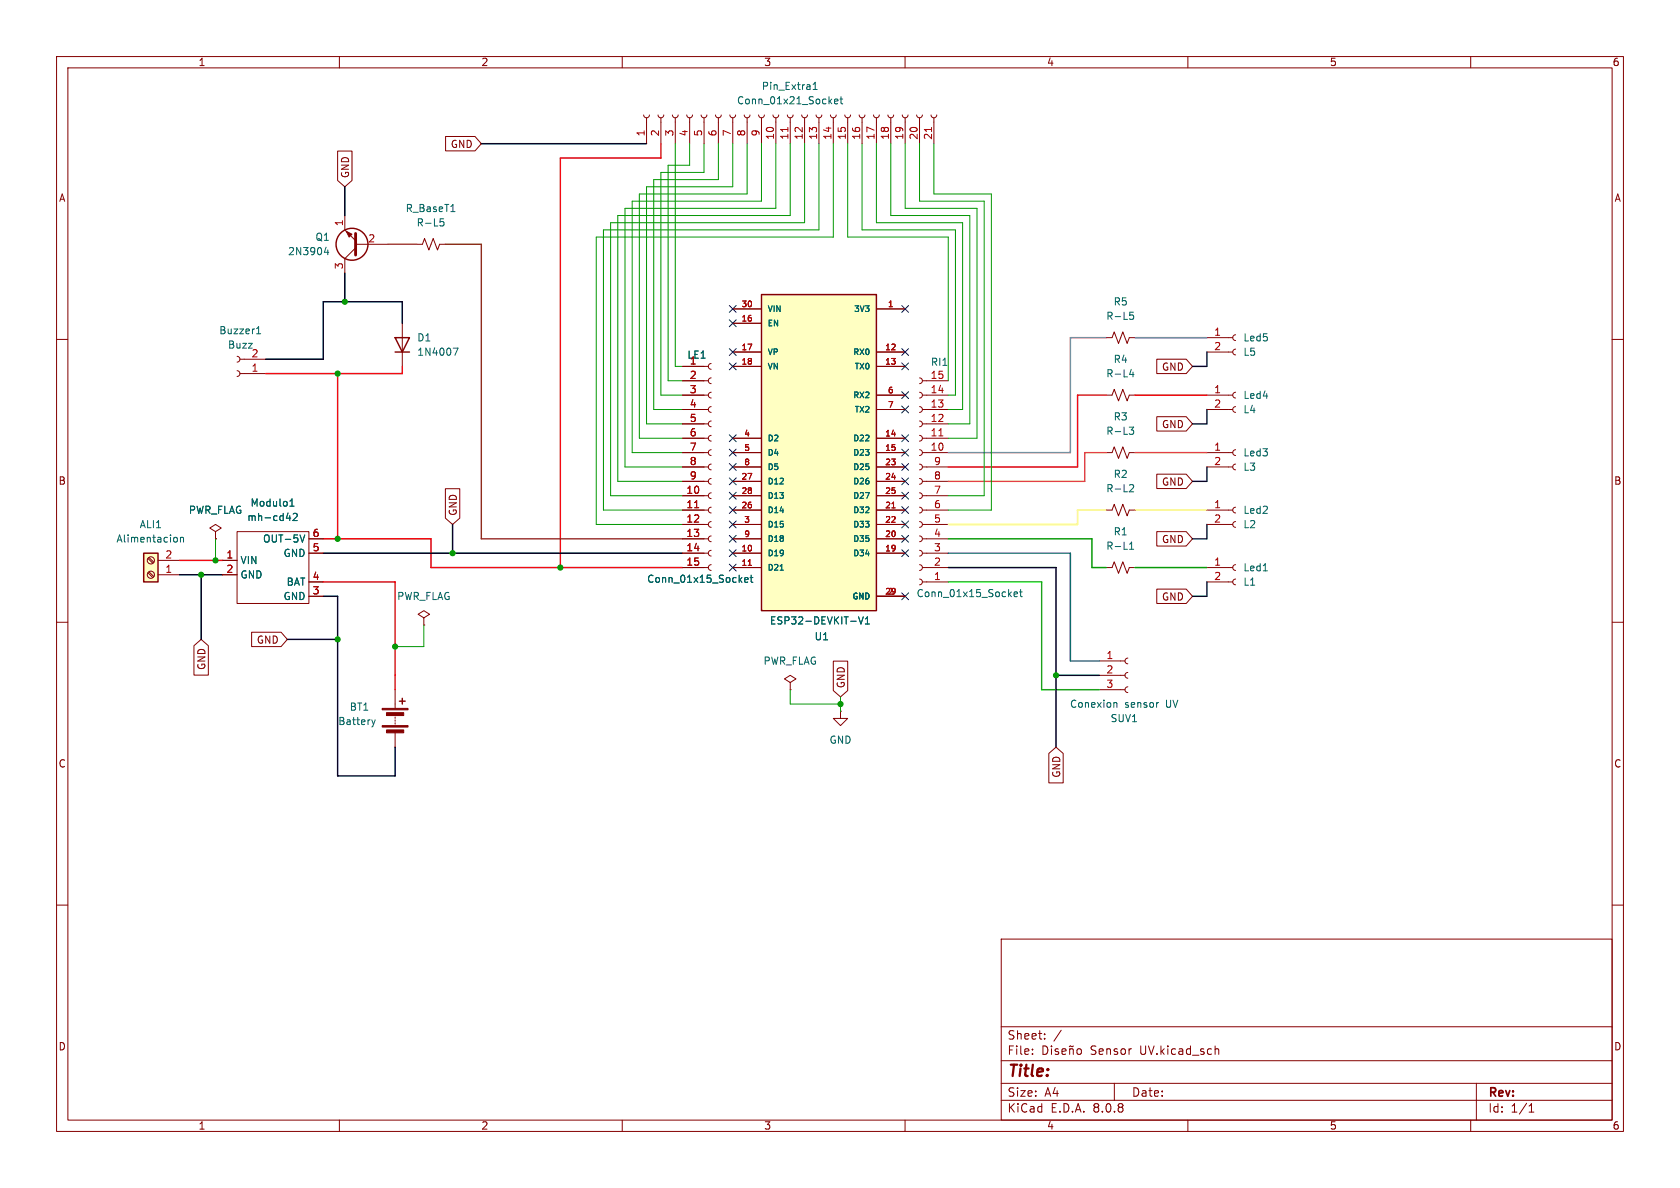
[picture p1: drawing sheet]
<svg xmlns="http://www.w3.org/2000/svg" width="297mm" height="210mm" viewBox="0 0 297 210" stroke-linecap="round" stroke-linejoin="round" font-family="sans-serif">
<g fill="none" stroke="#840000" stroke-width=".18">
<path d="M10 10h277v190h-277zM12 12h273v186h-273zM60 10v2M110 10v2M160 10v2M210 10v2M260 10v2M10 60h2M162.6 66.8l.3 .2 .2 .3-.2 .4-.3 .1M162.6 69.3l.3 .2 .2 .4-.2 .3-.3 .2M162.6 71.9l.3 .1 .2 .4-.2 .3-.3 .2M162.6 74.4l.3 .2 .2 .3-.2 .4-.3 .1"/>
<path d="M162.6 77l.3 .1 .2 .4-.2 .3-.3 .2M162.6 79.5l.3 .2 .2 .3-.2 .4-.3 .1M163.1 67.3h4.5M163.1 69.9h4.5M163.1 72.4h4.5M163.1 74.9h4.5M163.1 77.5h4.5M285 60h2M38.1 94l1-.7-1-.6-1 .6 1 .7v1.3M38.1 95.3h.1M39.4 99.1h2.5M41.9 94h12.7v12.7h-12.7z"/>
<path d="M54.6 97.8h2.5M54.6 95.3h2.5M162.6 82l.3 .2 .2 .4-.2 .3-.3 .2M162.6 84.6l.3 .1 .2 .4-.2 .3-.3 .2M162.6 87.1l.3 .2 .2 .3-.2 .4-.3 .1M162.6 89.7l.3 .1 .2 .4-.2 .3-.3 .2M162.6 92.2l.3 .2 .2 .3-.2 .4-.3 .1M162.6 94.7l.3 .2 .2 .4-.2 .3-.3 .2M162.6 97.3l.3 .1 .2 .4-.2 .3-.3 .2M162.6 99.8l.3 .2 .2 .3-.2 .4-.3 .1M163.1 90.2h4.5M163.1 97.8h4.5"/>
<path d="M163.1 95.3h4.5M163.1 80h4.5M163.1 82.6h4.5M163.1 85.1h4.5M163.1 87.6h4.5M163.1 92.7h4.5M195.6 90.2h1l.4-1 .7 2 .8-2 .8 2 .3-1h1.1M195.6 80h1l.4-1 .7 2 .8-2 .8 2 .3-1h1.1M10 110h2M39.4 101.6h2.5M54.6 105.4h2.5M54.6 102.9h2.5"/>
<path d="M162.6 102.4l.3 .1 .2 .4-.2 .3-.3 .2M163.1 102.9h4.5M163.1 100.3h4.5M195.6 100.3h1l.4-1 .7 2 .8-2 .8 2 .3-1h1.1M285 110h2M10 160h2M177 166h108v32h-108zM285 160h2M60 198v2M110 198v2M160 198v2M177 194.5h108"/>
<path d="M177 191.5h108M177 187.5h108M177 181.5h108M182.5 186.3v.1M182.5 185.5v.1M184.4 184.9a.76 .76 0 0 1 .9 .7 .76 .76 0 0 1-.9 .8zM184.7 183.6v.1M184.7 182.8v.1M185.9 184.9v.1M185.9 185.4v1M187.1 185.5l-.4-.1-.2 .2 .1 .2 .5 .2v.3h-.6M187.6 182.1l-1.3 2"/>
<path d="M187.7 185.9l.8-.1-.1-.3-.4-.1-.3 .2 .1 .7h.6M189.1 185.5l.2-.1 .4 .1v.9M189.1 185.4v1M189.7 184.9l-.2 .1-.3-.1-.2 .1M190.5 185.5l.4-.1 .3 .3v.4l-.3 .3-.4-.1-.1-.2v-.4zM197 191.5v3M210 198v2M215 185.4h.2l.3 .2v.8M260 198v2M261 191.5v6.5M270.3 196.6h.9M270.3 195.5l.4-.4v1.5"/>
</g>
<g fill="none" stroke="#006464" stroke-width=".18">
<path d="M199.6 75.5h.8l-.4 .5 .4 .1v.4l-.2 .3h-.4M50.6 91.6h.8M51.2 91.2v.8M51.3 89.5h.7M51.3 88.6l.3-.4v1.3M51.8 90.9l.5-.2 .3 .4-.8 .9h.8M53.9 94.6l-.4 1.2M199.7 97.1h.7M199.7 96.2l.4-.4v1.3M199.8 85.7h.4l.2 .3-.8 .9h.8M179.3 105.1l.6-.2-.1-.2-.3-.1-.2 .2v.6h.5M180.2 104.6h.5"/>
<path d="M180.4 104.2v1.1l.3 .2"/>
</g>
<path d="M166 77.1h.7" fill="none" stroke="#a90000" stroke-width=".18"/>
<path d="M134.6 52.1h20.3v55.9h-20.3z" fill="#ffffc2"/>
<path d="M134.6 52.1h20.3v55.9h-20.3z" fill="none" stroke="#840000" stroke-width=".25"/>
<g fill="none" stroke="#840000" stroke-width=".18">
<path d="M113.8 20.3l.1 .4 .4 .1 .4-.1 .1-.4M114.3 20.8v4.6M116.3 20.3l.2 .4 .3 .1 .4-.1 .1-.4M116.8 20.8v4.6M118.9 20.3l.1 .4 .4 .1 .3-.1 .2-.4M119.4 20.8v4.6M121.4 20.3l.2 .4 .3 .1 .4-.1 .1-.4M121.9 20.8v4.6M124 20.3l.1 .4 .4 .1 .3-.1 .2-.4M124.5 20.8v4.6M126.5 20.3l.1 .4 .4 .1 .4-.1 .1-.4M127 20.8v4.6"/>
<path d="M129 20.3l.2 .4 .3 .1 .4-.1 .1-.4M129.5 20.8v4.6M131.6 20.3l.1 .4 .4 .1 .3-.1 .2-.4M132.1 20.8v4.6M134.1 20.3l.2 .4 .3 .1 .4-.1 .1-.4M134.6 20.8v4.6M136.7 20.3l.1 .4 .4 .1 .3-.1 .2-.4M137.2 20.8v4.6M139.2 20.3l.1 .4 .4 .1 .4-.1 .1-.4M139.7 20.8v4.6M141.7 20.3l.2 .4 .3 .1 .4-.1 .1-.4M142.2 20.8v4.6"/>
<path d="M144.3 20.3l.1 .4 .4 .1 .3-.1 .2-.4M144.8 20.8v4.6M146.8 20.3l.2 .4 .3 .1 .4-.1 .1-.4M147.3 20.8v4.6M149.4 20.3l.1 .4 .4 .1 .3-.1 .2-.4M149.9 20.8v4.6M151.9 20.3l.1 .4 .4 .1 .4-.1 .1-.4M152.4 20.8v4.6M154.4 20.3l.2 .4 .3 .1 .4-.1 .1-.4M154.9 20.8v4.6M157 20.3l.1 .4 .4 .1 .3-.1 .2-.4M157.5 20.8v4.6"/>
<path d="M159.5 20.3l.2 .4 .3 .1 .4-.1 .1-.4M160 20.8v4.6M162.1 20.3l.1 .4 .4 .1 .3-.1 .2-.4M162.6 20.8v4.6M164.6 20.3l.1 .4 .4 .1 .4-.1 .1-.4M165.1 20.8v4.6M129.5 54.6h5.1M129.5 57.2h5.1M154.9 54.6h5.1M195.6 59.7h1l.4-1 .7 2 .8-2 .8 2 .3-1h1.1M213.4 59.7h4.5M218.4 59.2l-.3 .1-.2 .4 .2 .3 .3 .2"/>
<path d="M41.9 63l.4 .1 .1 .4-.1 .4-.4 .1M41.9 65.5l.4 .2 .1 .3-.1 .4-.4 .1M42.4 63.5h4.6M42.4 66h4.6M120.6 64.8h4.6M120.6 77.5h4.6M120.6 69.9h4.6M120.6 72.4h4.6M120.6 74.9h4.6M120.6 67.3h4.6M125.7 79.5l-.3 .2-.2 .3 .2 .4 .3 .1M125.7 77l-.3 .1-.2 .4 .2 .3 .3 .2"/>
<path d="M125.7 74.4l-.3 .2-.2 .3 .2 .4 .3 .1M125.7 71.9l-.3 .1-.2 .4 .2 .3 .3 .2M125.7 69.3l-.3 .2-.2 .4 .2 .3 .3 .2M125.7 66.8l-.3 .2-.2 .3 .2 .4 .3 .1M125.7 64.3l-.3 .1-.2 .4 .2 .3 .3 .2M129.5 62.2h5.1M129.5 64.8h5.1M129.5 77.5h5.1M154.9 62.2h5.1M154.9 64.8h5.1M154.9 77.5h5.1M154.9 69.9h5.1"/>
<path d="M154.9 72.4h5.1M195.6 69.9h1l.4-1.1 .7 2.1 .8-2.1 .8 2.1 .3-1h1.1M213.4 62.2h4.5M213.4 69.9h4.5M213.4 72.4h4.5M218.4 79.5l-.3 .2-.2 .3 .2 .4 .3 .1M218.4 71.9l-.3 .1-.2 .4 .2 .3 .3 .2M218.4 69.3l-.3 .2-.2 .4 .2 .3 .3 .2M218.4 61.7l-.3 .2-.2 .3 .2 .4 .3 .1M120.6 97.8h4.6M120.6 80h4.6M120.6 95.3h4.6"/>
<path d="M120.6 90.2h4.6M120.6 92.7h4.6M120.6 82.6h4.6M120.6 85.1h4.6M120.6 87.6h4.6M125.7 99.8l-.3 .2-.2 .3 .2 .4 .3 .1M125.7 97.3l-.3 .1-.2 .4 .2 .3 .3 .2M125.7 94.7l-.3 .2-.2 .4 .2 .3 .3 .2M125.7 92.2l-.3 .2-.2 .3 .2 .4 .3 .1M125.7 89.7l-.3 .1-.2 .4 .2 .3 .3 .2M125.7 87.1l-.3 .2-.2 .3 .2 .4 .3 .1M125.7 84.6l-.3 .1-.2 .4 .2 .3 .3 .2"/>
<path d="M125.7 82l-.3 .2-.2 .4 .2 .3 .3 .2M129.5 97.8h5.1M129.5 80h5.1M129.5 95.3h5.1M129.5 90.2h5.1M129.5 92.7h5.1M129.5 82.6h5.1M129.5 85.1h5.1M129.5 87.6h5.1M154.9 97.8h5.1M154.9 80h5.1M154.9 95.3h5.1"/>
<path d="M154.9 90.2h5.1M154.9 92.7h5.1M154.9 82.6h5.1M154.9 85.1h5.1M154.9 87.6h5.1M213.4 80h4.5M213.4 82.6h4.5M218.4 82l-.3 .2-.2 .4 .2 .3 .3 .2M74.9 109.2l1-.6-1-.6-1 .6 1 .6v1.3M74.9 110.5h.1M120.6 100.3h4.6M129.5 100.3h5.1"/>
<path d="M154.9 105.4h5.1M194.3 119.4h4.6M194.3 116.8h4.6M199.4 118.9l-.4 .1-.1 .4 .1 .3 .4 .2M199.4 116.3l-.4 .2-.1 .3 .1 .4 .4 .1M139.7 120.7l1-.7-1-.6-1 .6 1 .7v1.2M139.7 121.9h.1M148.6 125.7v1.3h1.3l-1.3 1.3-1.3-1.3h1.3M148.6 125.7h.1M194.3 121.9h4.6M199.4 121.4l-.4 .2-.1 .3 .1 .4 .4 .1"/>
</g>
<g fill="none" stroke="#006464" stroke-width=".18">
<path d="M143.8 15.8h.7M143.8 14.9l.3-.4v1.3M147.5 17.9l.6-.1v-.2l-.4-.1-.2 .2 .1 .6h.5M148.5 17.5h.5M148.7 17.1v1.1l.3 .2M45.4 59h.7M45.4 58.1l.3-.4v1.3M199.8 55.2h.6M199.8 55.7h.4l.2 .2-.1 .5h-.5M200 65.3l-.3 .9h.8M200.3 65.8v.8M131.6 102.5l.7-.1-.1-.2-.4-.1-.2 .2 .1 .6h.5"/>
<path d="M132.6 102.1h.5M132.8 101.7v1.1l.3 .1M137.9 100.8h.6M151.8 109l.4 1.3 .4-1.3M153 110.3h.7M153 109.4l.3-.4v1.3M197 124.3h.4l.1 .7M204.7 124.2h.1"/>
</g>
<path d="M139.3 22.5v.8M164.7 22.5v.8M122.8 89.8h.7M132.3 99.9h.6M157.7 89.8h.6" fill="none" stroke="#a90000" stroke-width=".18"/>
<path d="M25.4 97.8h2.5v5.1h-2.5z" fill="#ffffc2"/>
<g fill="none" stroke="#840000" stroke-width=".25">
<path d="M69.8 59.7h2.6l-1.3 2.5zM69.8 62.2h2.6M25.4 97.8h2.5v5.1h-2.5zM70.6 124h1M71.1 123.4v1.1"/>
<circle cx="62.2" cy="43.2" r="2.82"/>
</g>
<g fill="none" stroke="#840000" stroke-width=".18">
<path d="M59.7 26.7h2.5v5.2l-1.2 1.1-1.3-1.1zM61 38.1v2.5l1.9 1.9M78.8 24.1h5.2l1.1 1.3-1.1 1.3h-5.2zM62.9 43.8l-1.9 1.9v2.6M62.9 43.2h5.7M71.1 57.2v7.6M73.7 43.2h1l.4-1 .7 2 .8-2 .7 2 .4-1h1M129.5 54.6h5.1M129.5 57.2h5.1M154.9 54.6h5.1M120.6 64.8h3.9M120.6 77.5h3.9"/>
<path d="M120.6 69.9h3.9M120.6 72.4h3.9M120.6 67.3h3.9M120.6 74.9h3.9M129.5 62.2h5.1M129.5 64.8h5.1M129.5 77.5h5.1M154.9 62.2h5.1M154.9 64.8h5.1M154.9 77.5h5.1M154.9 69.9h5.1M154.9 72.4h5.1"/>
<path d="M204.5 63.5h5.2l1.1 1.3-1.1 1.2h-5.2zM204.5 73.7h5.2l1.1 1.2-1.1 1.3h-5.2zM26.2 98.7l.8 .9M26.3 98.6l.9 .8M27.9 99.1h3.8M38.1 95.3h.1M39.4 99.1h2.5M54.6 97.8h2.5M54.6 95.3h2.5M78.7 86.4h2.6v5.2l-1.3 1.1-1.3-1.1zM120.6 92.7h3.9M120.6 90.2h3.9"/>
<path d="M120.6 97.8h3.9M120.6 80h3.9M120.6 95.3h3.9M120.6 82.6h3.9M120.6 85.1h3.9M120.6 87.6h3.9M129.5 92.7h5.1M129.5 90.2h5.1M129.5 97.8h5.1M129.5 80h5.1M129.5 95.3h5.1M129.5 82.6h5.1"/>
<path d="M129.5 85.1h5.1M129.5 87.6h5.1M154.9 92.7h5.1M154.9 90.2h5.1M154.9 97.8h5.1M154.9 80h5.1M154.9 95.3h5.1M154.9 82.6h5.1M154.9 85.1h5.1M154.9 87.6h5.1M204.5 94h5.2l1.1 1.3-1.1 1.2h-5.2zM204.5 83.8h5.2l1.1 1.3-1.1 1.3h-5.2z"/>
<path d="M213.4 92.7h4.5M213.4 90.2h4.5M218.4 99.8l-.3 .2-.2 .3 .2 .4 .3 .1M218.4 92.2l-.3 .2-.2 .3 .2 .4 .3 .1M218.4 89.7l-.3 .1-.2 .4 .2 .3 .3 .2M26.2 101.3l.8 .8M26.3 101.1l.9 .8M27.9 101.6h3.8M34.3 114.1l1.3-1.1 1.2 1.1v5.2h-2.5zM39.4 101.6h2.5M44.5 111.8h5.2l1.1 1.2-1.1 1.3h-5.2zM54.6 102.9h2.5"/>
<path d="M54.6 105.4h2.5M120.6 100.3h3.9M129.5 100.3h5.1M147.3 116.9h2.6v5.2l-1.3 1.1-1.3-1.1zM154.9 105.4h5.1M204.5 104.1h5.2l1.1 1.3-1.1 1.3h-5.2zM213.4 102.9h4.5M213.4 100.3h4.5M218.4 102.4l-.3 .1-.2 .4 .2 .3 .3 .2M69.8 121.9v3.3M69.8 126.7v.3M69.8 127.3v.2"/>
<path d="M69.8 127.8v.2M69.8 129.5v2.6M185.4 133.2l1.3-1.1 1.3 1.1v5.2h-2.6z"/>
<circle cx="26.7" cy="99.1" r=".63"/>
<circle cx="26.7" cy="101.6" r=".63"/>
</g>
<g fill="none" stroke="#006464" stroke-width=".18">
<path d="M77.8 38.7h.6M77.8 39.2h.5l.2 .2-.1 .5h-.6M79.7 37.4h.7M57.6 43.7l-.3 .9h.8M57.9 44.2v.8M80.1 61.5h.9l-.6 1.3M31.1 95l.3 .2v.4l-.3 .2M31.9 95.1l.2-.1h.3v.8M31.9 95v.8M50.6 91.6h.8M51.2 91.2v.8M51.3 89.5h.7"/>
<path d="M51.3 88.6l.3-.4v1.3M51.8 90.9l.5-.2 .3 .4-.8 .9h.8M53.9 94.6l-.4 1.2M131.6 102.5l.7-.1-.1-.2-.4-.1-.2 .2 .1 .6h.5M132.6 102.1h.5M132.8 101.7v1.1l.3 .1M137.9 100.8h.6M151.8 109l.4 1.3 .4-1.3M153 110.3h.7M153 109.4l.3-.4v1.3M223.3 100.9h.8M65.7 127.2l.3 .9"/>
<path d="M66 128.1l-.2 .4M66.3 127.2l-.3 .9"/>
</g>
<g fill="#840000" stroke="#840000" stroke-width=".18">
<path d="M67.6 128.3h4.5v.2h-4.5z"/>
<path d="M67.6 125.2h4.5v.3h-4.5z"/>
<path d="M68.3 129h3.1v.5h-3.1z"/>
<path d="M68.3 126h3.1v.5h-3.1z"/>
<path d="M61.2 40.9l1 .5-.5 .5z"/>
</g>
<path d="M62.9 41.3v3.8" fill="none" stroke="#840000" stroke-width=".51"/>
<path d="M167.6 97.8h21.6v19h5.1" fill="none" stroke="#000fff" stroke-width=".25"/>
<path d="M195.6 90.2h-5.1v2.5h-22.9" fill="none" stroke="#fff815" stroke-width=".25"/>
<path d="M195.6 80h-3.8v5.1h-24.2" fill="none" stroke="#ff8400" stroke-width=".25"/>
<path d="M195.6 69.9h-5.1v12.7h-22.9" fill="none" stroke="#ff001e" stroke-width=".25"/>
<path d="M167.6 95.3h25.4v5h2.6M200.7 100.3h12.7" fill="none" stroke="#009600" stroke-width=".25"/>
<path d="M195.6 59.7h-6.4v20.3h-21.6" fill="none" stroke="#9200ff" stroke-width=".25"/>
<g fill="none" stroke="#009600" stroke-width=".18">
<path d="M119.4 25.4v39.4h1.2M121.9 25.4v3.8h-3.8v38.1h2.5M124.5 25.4v5.1h-7.7v39.4h3.8M127 25.4v6.4h-11.4v40.6h5M129.5 25.4v7.6h-15.2v41.9h6.3M132.1 25.4v8.9h-19.1v43.2h7.6M134.6 25.4v10.2h-22.8v44.4h8.8M137.2 25.4v11.4h-26.7v45.8h10.1M139.7 25.4v12.7h-30.5v47h11.4M142.2 25.4v14h-34.3v48.2h12.7M144.8 25.4v15.2h-38.1v49.6h13.9M147.3 25.4v16.5h-41.9v50.8h15.2"/>
<path d="M149.9 25.4v16.5h17.7v25.4M152.4 25.4v15.2h16.5v29.3h-1.3M154.9 25.4v14h15.3v33h-2.6M157.5 25.4v12.7h13.9v36.8h-3.8M160 25.4v11.4h12.7v40.7h-5.1M162.6 25.4v10.2h11.4v52h-6.4M165.1 25.4v8.9h10.2v55.9h-7.7M38.1 95.3v3.8M74.9 110.5v3.8h-5.1M139.7 121.9v2.6h8.9M148.6 123.2v2.5"/>
</g>
<path d="M61 33v5.1M85.1 25.4h29.2M61 48.3v5M71.1 57.2v-3.9h-14v10.2h-10.1M57.1 97.8h63.5M31.7 101.6h7.7M35.6 101.6v11.4M57.1 105.4h2.6v31.8h10.1v-5.1M167.6 100.3h19.1v31.8M186.7 119.4h7.6" fill="none" stroke="#000" stroke-width=".25"/>
<path d="M167.6 102.9h16.5v19h10.2" fill="none" stroke="#00ff0c" stroke-width=".25"/>
<path d="M213.4 62.2v2.6h-2.6M213.4 72.4v2.5h-2.6M213.4 92.7v2.6h-2.6M213.4 82.6v2.5h-2.6M213.4 102.9v2.5h-2.6" fill="none" stroke="#1e1e1e" stroke-width=".25"/>
<path d="M200.7 90.2h12.7" fill="none" stroke="#ffe200" stroke-width=".25"/>
<path d="M200.7 80h12.7" fill="none" stroke="#ff6900" stroke-width=".25"/>
<path d="M200.7 59.7h12.7" fill="none" stroke="#8500ff" stroke-width=".25"/>
<path d="M200.7 69.9h12.7" fill="none" stroke="#ff0007" stroke-width=".25"/>
<path d="M116.8 25.4v2.5h-17.7v72.4" fill="none" stroke="#f01" stroke-width=".25"/>
<path d="M78.7 43.2h6.4v52.1h35.5" fill="none" stroke="#8d4220" stroke-width=".25"/>
<path d="M68.6 43.2h5.1" fill="none" stroke="#9f4c2a" stroke-width=".25"/>
<path d="M59.7 66v29.3M71.1 64.8v1.2h-24.1M69.8 119.4v2.5" fill="none" stroke="#ff0009" stroke-width=".25"/>
<path d="M57.1 95.3h19.1v5h44.4" fill="none" stroke="#f00" stroke-width=".25"/>
<path d="M80 92.7v5.1M50.8 113h8.9" fill="none" stroke="#060606" stroke-width=".25"/>
<path d="M31.7 99.1h7.7" fill="none" stroke="#ff0200" stroke-width=".25"/>
<path d="M57.1 102.9h12.7v16.5" fill="none" stroke="#ff000d" stroke-width=".25"/>
<g fill="none" stroke="#000084" stroke-width=".18">
<path d="M128.9 54l1.2 1.2M128.9 56.5l1.2 1.3M130.1 54l-1.2 1.2M130.1 56.5l-1.2 1.3M159.4 54l1.2 1.2M160.6 54l-1.2 1.2M128.9 61.6l1.2 1.2M128.9 64.2l1.2 1.2M128.9 79.4l1.2 1.2M128.9 76.9l1.2 1.2M130.1 61.6l-1.2 1.2M130.1 64.2l-1.2 1.2"/>
<path d="M130.1 79.4l-1.2 1.2M130.1 76.9l-1.2 1.2M159.4 71.8l1.2 1.2M159.4 79.4l1.2 1.2M159.4 61.6l1.2 1.2M159.4 69.2l1.2 1.3M159.4 64.2l1.2 1.2M159.4 76.9l1.2 1.2M160.6 71.8l-1.2 1.2M160.6 69.2l-1.2 1.3M160.6 79.4l-1.2 1.2M160.6 61.6l-1.2 1.2"/>
<path d="M160.6 64.2l-1.2 1.2M160.6 76.9l-1.2 1.2M128.9 97.2l1.2 1.2M128.9 99.7l1.2 1.2M128.9 94.6l1.2 1.3M128.9 84.5l1.2 1.2M128.9 89.6l1.2 1.2M128.9 87l1.2 1.2M128.9 92.1l1.2 1.2M128.9 81.9l1.2 1.3M130.1 84.5l-1.2 1.2M130.1 97.2l-1.2 1.2"/>
<path d="M130.1 99.7l-1.2 1.2M130.1 92.1l-1.2 1.2M130.1 94.6l-1.2 1.3M130.1 89.6l-1.2 1.2M130.1 87l-1.2 1.2M130.1 81.9l-1.2 1.3M159.4 81.9l1.2 1.3M159.4 92.1l1.2 1.2M159.4 97.2l1.2 1.2M159.4 94.6l1.2 1.3M159.4 87l1.2 1.2M159.4 89.6l1.2 1.2"/>
<path d="M159.4 84.5l1.2 1.2M160.6 81.9l-1.2 1.3M160.6 92.1l-1.2 1.2M160.6 97.2l-1.2 1.2M160.6 94.6l-1.2 1.3M160.6 87l-1.2 1.2M160.6 89.6l-1.2 1.2M160.6 84.5l-1.2 1.2M159.4 104.8l1.2 1.2M160.6 104.8l-1.2 1.2"/>
</g>
<path d="M122.8 89.8h.7M132.3 99.9h.6M157.7 89.8h.6" fill="none" stroke="#a90000" stroke-width=".18"/>
<g fill="#009600" stroke="#009600" stroke-width=".18">
<circle cx="186.7" cy="119.4" r=".46"/>
<circle cx="148.6" cy="124.5" r=".46"/>
<circle cx="61" cy="53.3" r=".46"/>
<circle cx="99.1" cy="100.3" r=".46"/>
<circle cx="80" cy="97.8" r=".46"/>
<circle cx="69.8" cy="114.3" r=".46"/>
<circle cx="59.7" cy="113" r=".46"/>
<circle cx="35.6" cy="101.6" r=".46"/>
<circle cx="38.1" cy="99.1" r=".46"/>
<circle cx="59.7" cy="66" r=".46"/>
<circle cx="59.7" cy="95.3" r=".46"/>
</g>
<text font-size="2.8" fill="#840000" x="178" y="190.9">Title:</text>
<g font-size="2.1" fill="#840000">
<text x="178" y="184">Sheet:</text>
<text x="178" y="186.7">File:</text>
<text x="192.8" y="186.7">Sensor</text>
<text x="201.7" y="186.7">UV.kicad_sch</text>
<text x="178" y="196.9">KiCad</text>
<text x="178" y="194.1">Size:</text>
<text x="184.7" y="194.1">A4</text>
<text x="185.7" y="196.9">E.D.A.</text>
<text x="193.3" y="196.9">8.0.8</text>
<text x="200" y="194.1">Date:</text>
<text x="263" y="194.3">Rev:</text>
<text x="263" y="196.9">Id:</text>
<text x="267.1" y="196.9">1/1</text>
</g>
<g font-size="1.8" fill="#840000">
<text x="35" y="11.9">1</text>
<text x="85" y="11.9">2</text>
<text x="135" y="11.9">3</text>
<text x="185" y="11.9">4</text>
<text x="235" y="11.9">5</text>
<text x="285" y="11.9">6</text>
<text x="79.6" y="26.4">GND</text>
<text x="10.3" y="35.9">A</text>
<text x="61.9" y="31.6" transform="rotate(-90 61.9 31.6)">GND</text>
<text x="285.3" y="35.9">A</text>
<text x="205.3" y="65.7">GND</text>
<text x="205.3" y="75.9">GND</text>
<text x="10.3" y="85.9">B</text>
<text x="205.3" y="86">GND</text>
<text x="285.3" y="85.9">B</text>
<text x="81" y="91.3" transform="rotate(-90 81 91.3)">GND</text>
<text x="205.3" y="96.2">GND</text>
<text x="205.3" y="106.4">GND</text>
<text x="45.3" y="114">GND</text>
<text x="36.5" y="118.5" transform="rotate(-90 36.5 118.5)">GND</text>
<text x="149.5" y="121.8" transform="rotate(-90 149.5 121.8)">GND</text>
<text x="10.3" y="135.9">C</text>
<text x="187.6" y="137.6" transform="rotate(-90 187.6 137.6)">GND</text>
<text x="285.3" y="135.9">C</text>
<text x="10.3" y="185.9">D</text>
<text x="285.3" y="185.9">D</text>
<text x="35" y="199.9">1</text>
<text x="85" y="199.9">2</text>
<text x="135" y="199.9">3</text>
<text x="185" y="199.9">4</text>
<text x="235" y="199.9">5</text>
<text x="285" y="199.9">6</text>
</g>
<g font-size="1.8" fill="#006464">
<text x="134.6" y="16.1">Pin_Extra1</text>
<text x="130.2" y="18.6">Conn_01x21_Socket</text>
<text x="71.6" y="37.7">R_BaseT1</text>
<text x="73.6" y="40.2">R-L5</text>
<text x="50.8" y="45.3">2N3904</text>
<text x="55.7" y="42.8">Q1</text>
<text x="38.7" y="59.3">Buzzer1</text>
<text x="195.5" y="56.7">R-L5</text>
<text x="196.8" y="54.2">R5</text>
<text x="40.2" y="61.8">Buzz</text>
<text x="44.4" y="63.2">2</text>
<text x="73.7" y="60.6">D1</text>
<text x="73.7" y="63.1">1N4007</text>
<text x="121.4" y="63.6">LE1</text>
<text x="164.5" y="64.9">RI1</text>
<text x="196.8" y="64.4">R4</text>
<text x="219.7" y="60.6">Led5</text>
<text x="219.7" y="63.1">L5</text>
<text x="195.5" y="66.9">R-L4</text>
<text x="219.7" y="70.7">Led4</text>
<text x="195.5" y="77.1">R-L3</text>
<text x="196.8" y="74.5">R3</text>
<text x="219.7" y="73.3">L4</text>
<text x="219.7" y="80.9">Led3</text>
<text x="219.7" y="83.4">L3</text>
<text x="44.2" y="89.8">Modulo1</text>
<text x="195.5" y="87.2">R-L2</text>
<text x="196.8" y="84.7">R2</text>
<text x="24.6" y="93.6">ALI1</text>
<text x="33.3" y="91">PWR_FLAG</text>
<text x="43.6" y="92.3">mh-cd42</text>
<text x="196.8" y="94.8">R1</text>
<text x="219.7" y="91">Led2</text>
<text x="219.7" y="93.6">L2</text>
<text x="20.5" y="96.1">Alimentacion</text>
<text x="42.4" y="99.9">VIN</text>
<text x="46.4" y="96.1">OUT-5V</text>
<text x="50" y="98.7">GND</text>
<text x="195.5" y="97.4">R-L1</text>
<text x="219.7" y="101.2">Led1</text>
<text x="42.4" y="102.5">GND</text>
<text x="50" y="106.3">GND</text>
<text x="50.6" y="103.7">BAT</text>
<text x="70.1" y="106.3">PWR_FLAG</text>
<text x="114.3" y="103.2">Conn_01x15_Socket</text>
<text x="161.9" y="105.8">Conn_01x15_Socket</text>
<text x="219.7" y="103.7">L1</text>
<text x="136" y="110.6">ESP32-DEVKIT-V1</text>
<text x="143.9" y="113.4">U1</text>
<text x="134.9" y="117.7">PWR_FLAG</text>
<text x="61.7" y="125.8">BT1</text>
<text x="189.1" y="125.3">Conexion</text>
<text x="198.8" y="125.3">sensor</text>
<text x="206.2" y="125.3">UV</text>
<text x="59.7" y="128.4">Battery</text>
<text x="146.6" y="131.7">GND</text>
<text x="196.2" y="127.9">SUV1</text>
</g>
<g font-size="1.8" fill="#a90000">
<text x="114" y="24.2" transform="rotate(-90 114 24.2)">1</text>
<text x="116.6" y="24.2" transform="rotate(-90 116.6 24.2)">2</text>
<text x="119.1" y="24.2" transform="rotate(-90 119.1 24.2)">3</text>
<text x="121.7" y="24.2" transform="rotate(-90 121.7 24.2)">4</text>
<text x="124.2" y="24.2" transform="rotate(-90 124.2 24.2)">5</text>
<text x="126.7" y="24.2" transform="rotate(-90 126.7 24.2)">6</text>
<text x="129.3" y="24.2" transform="rotate(-90 129.3 24.2)">7</text>
<text x="131.8" y="24.2" transform="rotate(-90 131.8 24.2)">8</text>
<text x="134.4" y="24.2" transform="rotate(-90 134.4 24.2)">9</text>
<text x="136.9" y="24.8" transform="rotate(-90 136.9 24.8)">10</text>
<text x="139.4" y="24.8" transform="rotate(-90 139.4 24.8)">11</text>
<text x="142" y="24.8" transform="rotate(-90 142 24.8)">12</text>
<text x="144.5" y="24.8" transform="rotate(-90 144.5 24.8)">13</text>
<text x="147.1" y="24.8" transform="rotate(-90 147.1 24.8)">14</text>
<text x="149.6" y="24.8" transform="rotate(-90 149.6 24.8)">15</text>
<text x="152.1" y="24.8" transform="rotate(-90 152.1 24.8)">16</text>
<text x="154.7" y="24.8" transform="rotate(-90 154.7 24.8)">17</text>
<text x="157.2" y="24.8" transform="rotate(-90 157.2 24.8)">18</text>
<text x="159.8" y="24.8" transform="rotate(-90 159.8 24.8)">19</text>
<text x="162.3" y="24.8" transform="rotate(-90 162.3 24.8)">20</text>
<text x="164.8" y="24.8" transform="rotate(-90 164.8 24.8)">21</text>
<text x="60.7" y="40.1" transform="rotate(-90 60.7 40.1)">1</text>
<text x="60.7" y="47.7" transform="rotate(-90 60.7 47.7)">3</text>
<text x="65" y="42.9">2</text>
<text x="214.6" y="59.4">1</text>
<text x="44.4" y="65.8">1</text>
<text x="121.8" y="64.5">1</text>
<text x="214.6" y="62">2</text>
<text x="121.8" y="67.1">2</text>
<text x="121.8" y="69.6">3</text>
<text x="164.4" y="69.6">14</text>
<text x="164.4" y="67.1">15</text>
<text x="214.6" y="69.6">1</text>
<text x="121.8" y="72.1">4</text>
<text x="121.8" y="74.7">5</text>
<text x="121.8" y="77.2">6</text>
<text x="164.4" y="77.2">11</text>
<text x="164.4" y="74.7">12</text>
<text x="164.4" y="72.1">13</text>
<text x="214.6" y="72.1">2</text>
<text x="121.8" y="79.8">7</text>
<text x="121.8" y="82.3">8</text>
<text x="164.4" y="79.8">10</text>
<text x="165" y="82.3">9</text>
<text x="214.6" y="79.8">1</text>
<text x="214.6" y="82.3">2</text>
<text x="121.2" y="87.4">10</text>
<text x="121.2" y="89.9">11</text>
<text x="121.8" y="84.8">9</text>
<text x="165" y="89.9">6</text>
<text x="165" y="87.4">7</text>
<text x="165" y="84.8">8</text>
<text x="214.6" y="89.9">1</text>
<text x="55.2" y="95">6</text>
<text x="121.2" y="92.5">12</text>
<text x="121.2" y="95">13</text>
<text x="165" y="95">4</text>
<text x="165" y="92.5">5</text>
<text x="214.6" y="92.5">2</text>
<text x="29.1" y="101.3">1</text>
<text x="29.1" y="98.8">2</text>
<text x="39.9" y="98.8">1</text>
<text x="39.9" y="101.3">2</text>
<text x="55.2" y="97.5">5</text>
<text x="121.2" y="97.5">14</text>
<text x="121.2" y="100.1">15</text>
<text x="165" y="100.1">2</text>
<text x="165" y="97.5">3</text>
<text x="214.6" y="100.1">1</text>
<text x="55.2" y="105.2">3</text>
<text x="55.2" y="102.6">4</text>
<text x="165" y="102.6">1</text>
<text x="214.6" y="102.6">2</text>
<text x="195.5" y="116.6">1</text>
<text x="195.5" y="119.1">2</text>
<text x="195.5" y="121.7">3</text>
</g>
<g font-size="1.4" fill="#a90000">
<text x="131" y="56.9">16</text>
<text x="131" y="54.4">30</text>
<text x="156.9" y="54.4">1</text>
<text x="131" y="62">17</text>
<text x="131" y="64.5">18</text>
<text x="156.4" y="62">12</text>
<text x="156.4" y="64.5">13</text>
<text x="156.9" y="69.6">6</text>
<text x="131.5" y="77.2">4</text>
<text x="156.4" y="77.2">14</text>
<text x="156.9" y="72.1">7</text>
<text x="131.5" y="79.8">5</text>
<text x="131.5" y="82.3">8</text>
<text x="156.4" y="79.8">15</text>
<text x="156.4" y="82.3">23</text>
<text x="131" y="89.9">26</text>
<text x="131" y="84.8">27</text>
<text x="131" y="87.4">28</text>
<text x="156.4" y="89.9">21</text>
<text x="156.4" y="84.8">24</text>
<text x="156.4" y="87.4">25</text>
<text x="131.5" y="92.5">3</text>
<text x="131.5" y="95">9</text>
<text x="156.4" y="95">20</text>
<text x="156.4" y="92.5">22</text>
<text x="131" y="97.5">10</text>
<text x="131" y="100.1">11</text>
<text x="156.4" y="97.5">19</text>
<text x="156.4" y="105.2">29</text>
<text x="156.9" y="105.2">2</text>
</g>
<g font-size="1.4" fill="#006464">
<text x="135.6" y="57.9">EN</text>
<text x="135.6" y="55.3">VIN</text>
<text x="150.9" y="55.3">3V3</text>
<text x="135.6" y="63">VP</text>
<text x="135.6" y="65.5">VN</text>
<text x="150.7" y="63">RX0</text>
<text x="151" y="65.5">TX0</text>
<text x="150.7" y="70.6">RX2</text>
<text x="151" y="73.1">TX2</text>
<text x="135.6" y="78.2">D2</text>
<text x="135.6" y="80.7">D4</text>
<text x="135.6" y="83.3">D5</text>
<text x="150.7" y="78.2">D22</text>
<text x="150.7" y="80.7">D23</text>
<text x="150.7" y="83.3">D25</text>
<text x="135.6" y="85.8">D12</text>
<text x="135.6" y="88.4">D13</text>
<text x="150.7" y="85.8">D26</text>
<text x="150.7" y="88.4">D27</text>
<text x="135.6" y="90.9">D14</text>
<text x="135.6" y="93.4">D15</text>
<text x="135.6" y="96">D18</text>
<text x="150.7" y="96">D35</text>
<text x="150.7" y="90.9">D32</text>
<text x="150.7" y="93.4">D33</text>
<text x="135.6" y="98.5">D19</text>
<text x="135.6" y="101.1">D21</text>
<text x="150.7" y="98.5">D34</text>
<text x="150.6" y="106.1">GND</text>
</g>
</svg>
